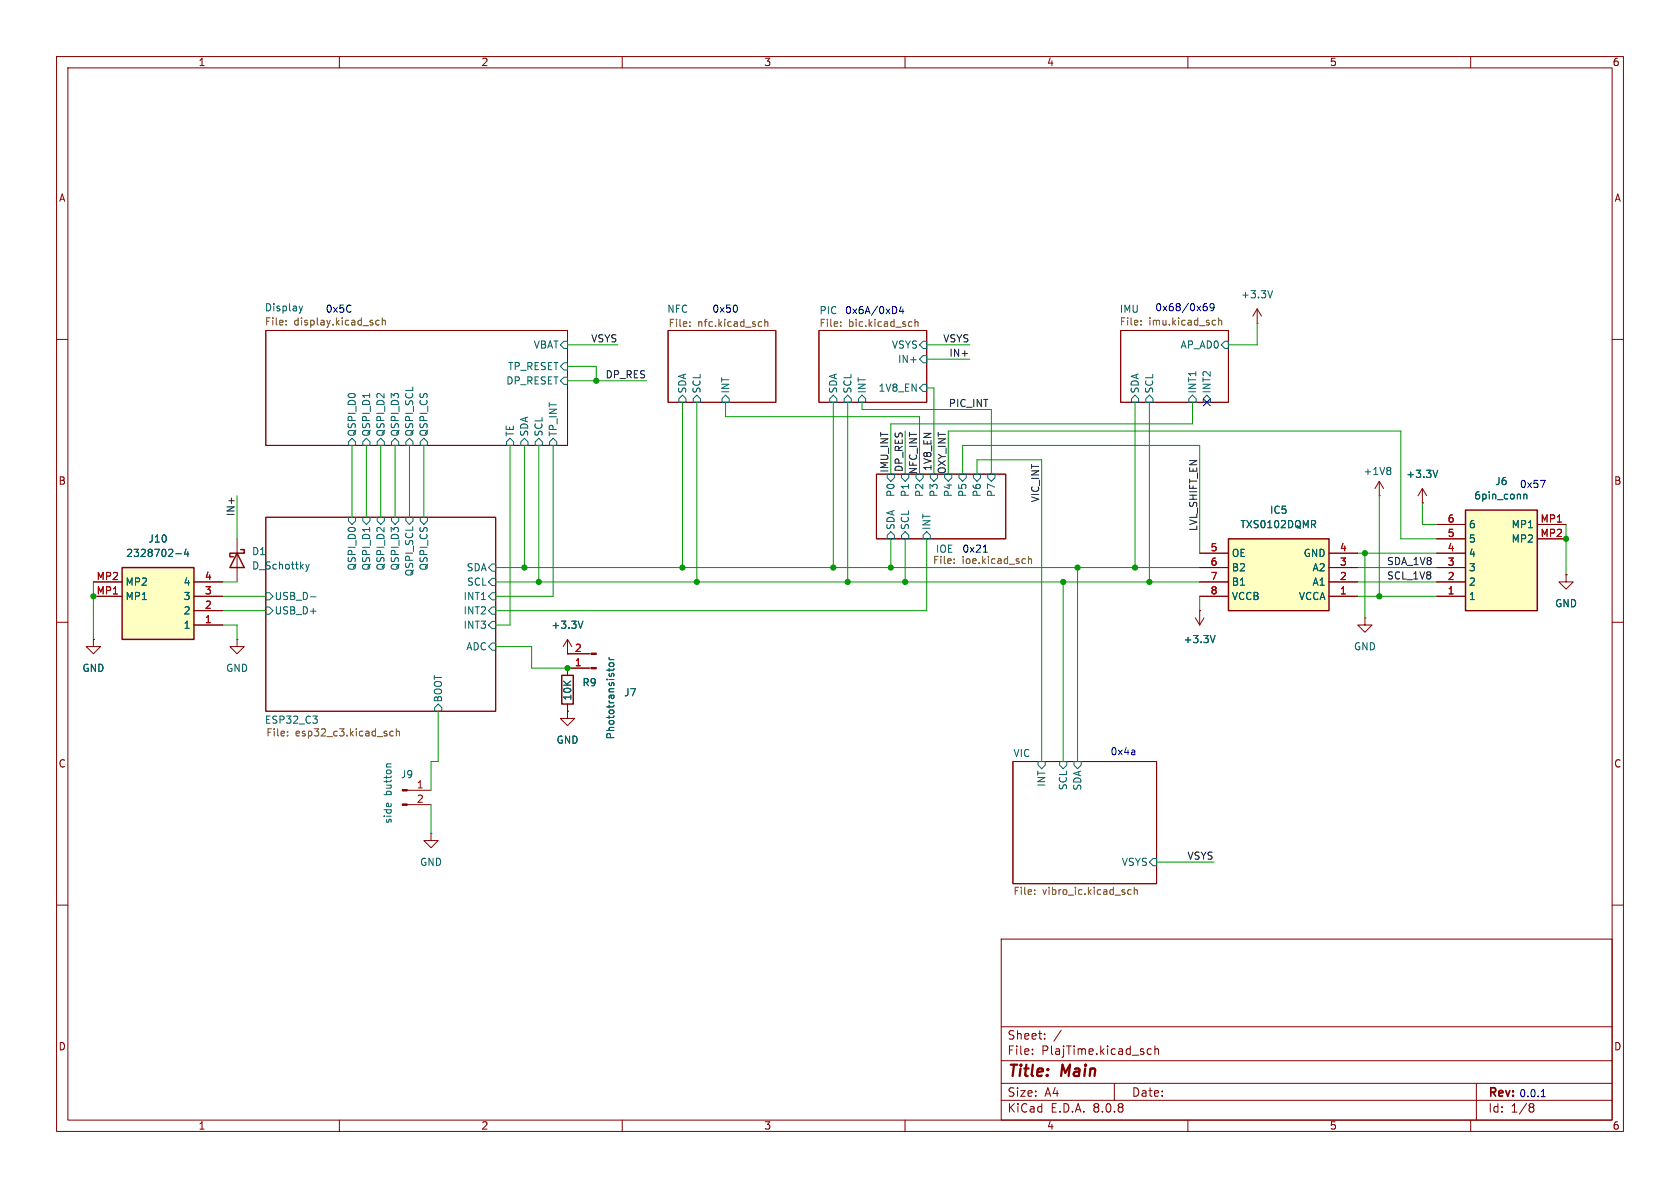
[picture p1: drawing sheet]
<svg xmlns="http://www.w3.org/2000/svg" width="297mm" height="210mm" viewBox="0 0 297 210" stroke-linecap="round" stroke-linejoin="round" font-family="sans-serif">
<g fill="none" stroke="#840000" stroke-width=".18">
<path d="M10 10h277v190h-277zM12 12h273v186h-273zM60 10v2M110 10v2M160 10v2M210 10v2M260 10v2M47 58.4h53.3v20.3h-53.3zM118.1 58.4h19.1v12.7h-19.1zM144.8 58.4h19v12.7h-19zM198.1 58.4h19.1v12.7h-19.1zM222.2 57.2h.1"/>
<path d="M222.2 54.6l-.7 1.3M222.2 54.6v2.6M222.2 54.6l.8 1.3M10 60h2M285 60h2M41.9 95.3v7.6M47 91.4h40.6v34.3h-40.6zM154.9 83.8h22.9v11.5h-22.9zM243.8 87.6h.1M243.8 85.1l-.7 1.3M243.8 85.1v2.5M243.8 85.1l.8 1.3"/>
<path d="M251.5 88.9h.1M251.5 86.4l-.8 1.2M251.5 86.4v2.5M251.5 86.4l.7 1.2M10 110h2M41.9 113v1.3h1.3l-1.3 1.3-1.3-1.3h1.3M41.9 113h.1M100.3 115.6h.1M100.3 113v2.6M100.3 115.6h4.2M100.3 113l-.7 1.3M100.3 113l.8 1.3"/>
<path d="M104.5 118.1h-4.2v1.3M211.3 109.2l.8 1.3M212.1 108h.1M212.1 108v2.5M212.9 109.2l-.8 1.3M241.3 109.2v1.3h1.3l-1.3 1.3-1.3-1.3h1.3M241.3 109.2h.1M285 110h2M100.3 125.7v1.3h1.3l-1.3 1.3-1.2-1.3h1.2M100.3 125.7h.1M100.3 124.5v1.2M179.1 134.6h25.4v21.6h-25.4z"/>
<path d="M10 160h2M177 166h108v32h-108zM285 160h2M60 198v2M110 198v2M160 198v2M177 194.5h108M177 191.5h108M177 187.5h108M177 181.5h108M182.5 186.3v.1M182.5 185.5v.1"/>
<path d="M184.7 183.6v.1M184.7 182.8v.1M187.6 182.1l-1.3 2M197 191.5v3M203.5 185.5l-.4-.1-.3 .3v.4l.2 .2h.5M204.2 185.5l.2-.1 .3 .1 .1 .9M204.2 184.9v1.5M210 198v2M260 198v2M261 191.5v6.5M270.6 195.1l.4 .1 .2 .2-.3 .3M270.6 195.7h.3"/>
<path d="M270.9 195.7l.2 .2 .1 .4-.2 .2-.4 .1"/>
</g>
<g fill="none" stroke="#006464" stroke-width=".18">
<path d="M52.9 54.1l.3 .9M53.2 55l-.1 .3M53.5 54.1l-.3 .9M225 51.4l-.5 1.2M62.2 77.5l.7 .6v.6h-1.3v-.6zM64.8 77.5l.6 .6v.6h-1.3v-.6zM67.3 77.5l.6 .6v.6h-1.2v-.6zM69.8 77.5l.7 .6v.6h-1.3v-.6zM72.4 77.5l.6 .6v.6h-1.2v-.6zM74.9 77.5l.7 .6v.6h-1.3v-.6zM90.2 77.5l.6 .6v.6h-1.3v-.6zM92.7 77.5l.6 .6v.6h-1.2v-.6z"/>
<path d="M95.2 77.5l.7 .6v.6h-1.3v-.6zM97.8 77.5l.6 .6v.6h-1.2v-.6zM99.1 61l.6-.7h.6v1.3h-.6zM99.1 67.3l.6-.6h.6v1.2h-.6zM99.7 64.1h.6v1.3h-.6l-.6-.6zM120.6 69.9l.7 .6v.6h-1.3v-.6zM123.2 69.9l.6 .6v.6h-1.2v-.6zM128.3 69.9l.6 .6v.6h-1.3v-.6zM147.3 69.9l.7 .6v.6h-1.3v-.6zM149.2 70.5l.7-.6 .6 .6v.6h-1.3zM151.8 70.5l.6-.6 .6 .6v.6h-1.2zM163.2 62.9h.6v1.2h-.6l-.6-.6z"/>
<path d="M163.2 60.3h.6v1.3h-.6l-.6-.6zM163.2 67.9h.6v1.3h-.6l-.6-.6zM200.7 69.9l.6 .6v.6h-1.3v-.6zM203.2 69.9l.6 .6v.6h-1.2v-.6zM210.8 69.9l.7 .6v.6h-1.3v-.6zM213.4 69.9l.6 .6v.6h-1.3v-.6zM215.9 61l.6-.7h.7v1.3h-.7zM54.1 99.7l.3 .9M54.7 99.7l-.3 .9M61.6 91.4h1.3v.7l-.7 .6-.6-.6zM64.1 91.4h1.3v.7l-.6 .6-.7-.6zM66.7 91.4h1.2v.7l-.6 .6-.6-.6z"/>
<path d="M69.2 91.4h1.3v.7l-.7 .6-.6-.6zM71.8 91.4h1.2v.7l-.6 .6-.6-.6zM74.3 91.4h1.3v.7l-.7 .6-.6-.6zM87 99.7h.6v1.3h-.6l-.6-.7zM156.8 83.8h1.3v.7l-.6 .6-.7-.6zM157.5 94l.6 .6v.7h-1.3v-.7zM159.4 83.8h1.3v.7l-.7 .6-.6-.6zM160 94l.7 .6v.7h-1.3v-.7zM161.9 83.8h1.3v.7l-.6 .6-.7-.6zM163.2 94.6l.6-.6 .7 .6v.7h-1.3zM164.5 83.8h1.2v.7l-.6 .6-.6-.6zM167 83.8h1.3v.7l-.7 .6-.6-.6z"/>
<path d="M169.5 83.8h1.3v.7l-.6 .6-.7-.6zM172.1 83.8h1.3v.7l-.7 .6-.6-.6zM174.6 83.8h1.3v.7l-.6 .6-.7-.6zM245.6 82.6l.3 .3-.3 .3 .3 .2v.2l-.3 .3M254.2 83.1l-.4 1.3M47 107.3h.6l.7 .7-.7 .6h-.6zM47 104.8h.6l.7 .6-.7 .6h-.6zM54.4 100.6l-.3 .4M54.9 105.5h1M87 104.8h.6v1.2h-.6l-.6-.6zM87 102.2h.6v1.3h-.6l-.6-.6zM87 109.9h.6v1.2h-.6l-.6-.6z"/>
<path d="M87 107.3h.6v1.3h-.6l-.6-.6zM87 113.7h.6v1.2h-.6l-.6-.6zM103.1 109.8l-.5 1.3M107.7 116.2l.2 .4M107.7 118.2v.5M107.7 116.6h.8M107.7 117.3l.6-.1 .2 .1v.3l-.2 .2h-.4l-.2-.2zM108.5 118.2v.1M214.8 112.3l-.4 1.3M55.3 126.6h.8l-.4 .5M56 127.2v.5M77.5 124.5l.6 .6v.6h-1.3v-.6z"/>
<path d="M183.5 134.6h1.3v.7l-.7 .6-.6-.6zM187.3 134.6h1.3v.7l-.6 .6-.7-.6zM189.9 134.6h1.2v.7l-.6 .6-.6-.6zM203.8 151.8h.7v1.2h-.7l-.6-.6z"/>
</g>
<g fill="none" stroke="#725600" stroke-width=".18">
<path d="M50.6 57.3v.2M50.6 56.7v.1M67 56.7l-.3-.1-.3 .3 .2 .5h.4M67.6 56.7l.2-.1 .3 .1v.8M67.6 56.2v1.3M122 57.6v.1M122 56.9v.1M134.5 56.9h.2M134.7 57.7h-.2M135.2 57l.2-.1h.3v.8M135.2 56.4v1.3M148.6 57.6v.1"/>
<path d="M148.6 56.9v.1M161.1 56.9h.1M161.2 57.7h-.1M161.8 56.4v1.3M161.8 57l.1-.1h.3l.1 .8M201.7 57.3v.2M201.7 56.7v.1M214.8 56.6l.1 .1M214.9 57.4l-.1 .1M215.4 56.7l.2-.1 .3 .1 .1 .8M215.4 56.2v1.3M168.7 99.5v.1"/>
<path d="M168.7 98.8v.2M181.8 98.4v1.2M181.8 98.9l.2-.1h.3l.1 .8M50.8 130v.1M50.8 129.3v.1M69.5 129.3h-.3l-.3 .2 .1 .5h.5M70.1 129.4l.2-.1h.3v.8M70.1 128.8v1.3M182.9 158v.1M182.9 157.3v.2M200 157.3h-.4l-.2 .2 .1 .6h.5M200.5 157.4l.2-.1h.3l.1 .8"/>
<path d="M200.5 156.8v1.3"/>
</g>
<path d="M41.9 97.8l1.3 2.5h-2.6zM42.5 97.2h.7v.6h-2.6v.6h.7M99.3 119.4h2v5.1h-2z" fill="none" stroke="#840000" stroke-width=".25"/>
<g fill="#840000" stroke="#840000" stroke-width=".18">
<path d="M104.5 115.4h.9v.3h-.9z"/>
<path d="M104.5 118h.9v.2h-.9z"/>
</g>
<path d="M217.2 95.3h17.7v12.7h-17.7z" fill="#ffffc2"/>
<path d="M217.2 95.3h17.7v12.7h-17.7z" fill="none" stroke="#840000" stroke-width=".25"/>
<path d="M212.1 97.8h5.1M234.9 97.8h5.1M212.1 105.4h5.1M212.1 102.9h5.1M212.1 100.3h5.1M234.9 105.4h5.1M234.9 102.9h5.1M234.9 100.3h5.1M276.9 101.6v1.3h1.2l-1.2 1.2-1.3-1.2h1.3M276.9 101.6h.1" fill="none" stroke="#840000" stroke-width=".18"/>
<path d="M232.2 92.7l.4 .6M232.5 92.1l.1 .2-.1 .3" fill="none" stroke="#006464" stroke-width=".18"/>
<path d="M259.1 90.2h12.7v17.8h-12.7z" fill="#ffffc2"/>
<path d="M259.1 90.2h12.7v17.8h-12.7z" fill="none" stroke="#840000" stroke-width=".25"/>
<path d="M254 97.8h5.1M254 95.3h5.1M254 92.7h5.1M271.8 95.3h5.1M271.8 92.7h5.1M254 105.4h5.1M254 102.9h5.1M254 100.3h5.1" fill="none" stroke="#840000" stroke-width=".18"/>
<path d="M269.4 87.4v.8M269.4 87.5l.2-.1h.3v.8" fill="none" stroke="#006464" stroke-width=".18"/>
<path d="M21.6 100.3h12.7v12.7h-12.7z" fill="#ffffc2"/>
<path d="M21.6 100.3h12.7v12.7h-12.7z" fill="none" stroke="#840000" stroke-width=".25"/>
<g fill="none" stroke="#840000" stroke-width=".18">
<path d="M212.1 97.8h5.1M234.9 97.8h5.1M251.5 88.9h.1M254 97.8h5.1M254 95.3h5.1M254 92.7h5.1M271.8 95.3h5.1M271.8 92.7h5.1M16.5 113v1.3h1.3l-1.3 1.3-1.3-1.3h1.3M16.5 113h.1M16.5 105.4h5.1M16.5 102.9h5.1"/>
<path d="M34.3 110.5h5.1M34.3 108h5.1M34.3 105.4h5.1M34.3 102.9h5.1M100.3 115.6h.1M100.3 115.6h3.8M104.1 118.1h-3.8v1.3M212.1 108h.1M212.1 105.4h5.1M212.1 102.9h5.1M212.1 100.3h5.1M234.9 105.4h5.1"/>
<path d="M234.9 102.9h5.1M234.9 100.3h5.1M254 105.4h5.1M254 102.9h5.1M254 100.3h5.1M276.9 101.6h.1M72 139.7h4.2M100.3 125.7h.1M100.3 124.5v1.2M72 142.2h4.2M76.2 147.3v1.3h1.3l-1.3 1.3-1.3-1.3h1.3M76.2 147.3h.1"/>
</g>
<g fill="none" stroke="#006464" stroke-width=".18">
<path d="M31.1 97.9h1M32.9 97l-.3 .9h.8M33.2 97.5v.9M232.2 92.7l.4 .6M232.5 92.1l.1 .2-.1 .3M254.2 83.1l-.4 1.3M269.4 87.4v.8M269.4 87.5l.2-.1h.3v.8M103.1 109.8l-.5 1.3M107.7 116.2l.2 .4M107.7 118.2v.5M107.7 116.6h.8"/>
<path d="M107.7 117.3l.6-.1 .2 .1v.3l-.2 .2h-.4l-.2-.2zM108.5 118.2v.1M214.8 112.3l-.4 1.3M69.2 135h-.7l-.2 .4"/>
</g>
<g fill="#840000" stroke="#840000" stroke-width=".18">
<path d="M71.1 142.1h.9v.3h-.9z"/>
<path d="M71.1 139.6h.9v.2h-.9z"/>
</g>
<path d="M130.2 54l.2 .4-.2 .7M158.5 54.5v.6M159.3 54.1l-.3 .9h.8M159.6 54.6v.8M212.8 54.2h.4l.2 .2-.1 .5h-.5M213.3 53.7h-.4l-.1 .3M214.6 54.2l-.2 .3h-.3l-.2-.3 .1-.5h.4l.2 .1a.84 .84 0 0 1-.3 1.1h-.3M173.8 97.6h.8M174.1 96.5l.1-.2v1.3M272.3 84.9h.9l-.6 1.3M272.5 193.9h.7M272.6 192.9l.2-.3v1.3" fill="none" stroke="#0000c2" stroke-width=".18"/>
<g fill="none" stroke="#009600" stroke-width=".18">
<path d="M222.2 57.2v3.8h-5M62.2 78.7v12.7M64.8 78.7v12.7M67.3 78.7v12.7M69.8 78.7v12.7M72.4 78.7v12.7M74.9 78.7v12.7M90.2 78.7v31.8h-2.6M92.7 78.7v21.6M95.2 78.7v24.2M97.8 78.7v26.7h-10.2M100.3 64.8h5.1v2.5"/>
<path d="M100.3 67.3h14M100.3 61h8.9M120.6 71.1v29.2M123.2 71.1v31.8M128.3 71.1v2.6h34.3v10.1M147.3 71.1v29.2M149.9 71.1v31.8M152.4 71.1v1.3h22.9v11.4M160 76.2v7.6M163.8 61h7.6M163.8 68.6h1.3v15.2M163.8 63.5h7.6"/>
<path d="M200.7 71.1v29.2M203.2 71.1v31.8M210.8 71.1v3.8h-53.3v8.9M41.9 87.6v7.7M157.5 95.3v5M160 95.3v7.6M163.8 95.3v12.7h-76.2M167.6 83.8v-7.6h80v19.1h6.4M170.2 83.8v-5.1h41.9v19.1M172.7 83.8v-2.5h11.4v53.3M240 97.8h14M241.3 97.8v11.4"/>
<path d="M243.8 87.6v17.8M251.5 88.9v3.8h2.5M276.9 92.7v8.9M16.5 102.9v10.1M39.4 108h7.6M39.4 102.9h2.5M39.4 110.5h2.5v2.5M39.4 105.4h7.6M87.6 100.3h124.5M87.6 114.3h6.4v3.8h6.3M87.6 102.9h124.5M188 102.9v31.7"/>
<path d="M190.5 100.3v34.3M212.1 105.4v2.6M240 100.3h14M240 102.9h14M240 105.4h14M77.5 125.7v8.9h-1.3v5.1M76.2 142.2v5.1M204.5 152.4h10.1"/>
</g>
<path d="M212.8 70.5l1.2 1.2M214 70.5l-1.2 1.2" fill="none" stroke="#000084" stroke-width=".18"/>
<g fill="#009600" stroke="#009600" stroke-width=".18">
<circle cx="16.5" cy="105.4" r=".46"/>
<circle cx="203.2" cy="102.9" r=".46"/>
<circle cx="200.7" cy="100.3" r=".46"/>
<circle cx="241.3" cy="97.8" r=".46"/>
<circle cx="276.9" cy="95.3" r=".46"/>
<circle cx="243.8" cy="105.4" r=".46"/>
<circle cx="149.9" cy="102.9" r=".46"/>
<circle cx="157.5" cy="100.3" r=".46"/>
<circle cx="160" cy="102.9" r=".46"/>
<circle cx="105.4" cy="67.3" r=".46"/>
<circle cx="120.6" cy="100.3" r=".46"/>
<circle cx="123.2" cy="102.9" r=".46"/>
<circle cx="147.3" cy="100.3" r=".46"/>
<circle cx="95.2" cy="102.9" r=".46"/>
<circle cx="92.7" cy="100.3" r=".46"/>
<circle cx="100.3" cy="118.1" r=".46"/>
<circle cx="190.5" cy="100.3" r=".46"/>
<circle cx="188" cy="102.9" r=".46"/>
</g>
<g font-size="2.8" fill="#840000">
<text x="178" y="190.9">Title:</text>
<text x="187.7" y="190.9">Main</text>
</g>
<g font-size="2.1" fill="#840000">
<text x="178" y="184">Sheet:</text>
<text x="178" y="186.7">File:</text>
<text x="184.1" y="186.7">PlajTime.kicad_sch</text>
<text x="178" y="196.9">KiCad</text>
<text x="178" y="194.1">Size:</text>
<text x="184.7" y="194.1">A4</text>
<text x="185.7" y="196.9">E.D.A.</text>
<text x="193.3" y="196.9">8.0.8</text>
<text x="200" y="194.1">Date:</text>
<text x="263" y="194.3">Rev:</text>
<text x="263" y="196.9">Id:</text>
<text x="267.1" y="196.9">1/8</text>
</g>
<g font-size="1.8" fill="#840000">
<text x="35" y="11.9">1</text>
<text x="85" y="11.9">2</text>
<text x="135" y="11.9">3</text>
<text x="185" y="11.9">4</text>
<text x="235" y="11.9">5</text>
<text x="285" y="11.9">6</text>
<text x="10.3" y="35.9">A</text>
<text x="285.3" y="35.9">A</text>
<text x="10.3" y="85.9">B</text>
<text x="285.3" y="85.9">B</text>
<text x="10.3" y="135.9">C</text>
<text x="285.3" y="135.9">C</text>
<text x="10.3" y="185.9">D</text>
<text x="285.3" y="185.9">D</text>
<text x="35" y="199.9">1</text>
<text x="85" y="199.9">2</text>
<text x="135" y="199.9">3</text>
<text x="185" y="199.9">4</text>
<text x="235" y="199.9">5</text>
<text x="285" y="199.9">6</text>
</g>
<g font-size="1.8" fill="#006464">
<text x="219.3" y="52.9">+3.3V</text>
<text x="46.7" y="55.1">Display</text>
<text x="117.9" y="55.4">NFC</text>
<text x="144.8" y="55.6">PIC</text>
<text x="197.9" y="55.4">IMU</text>
<text x="89.7" y="65.6">TP_RESET</text>
<text x="94.3" y="61.8">VBAT</text>
<text x="157.6" y="61.8">VSYS</text>
<text x="158.7" y="64.4">IN+</text>
<text x="208.6" y="61.8">AP_AD0</text>
<text x="89.4" y="68.2">DP_RESET</text>
<text x="121.5" y="69.7" transform="rotate(-90 121.5 69.7)">SDA</text>
<text x="124.1" y="69.7" transform="rotate(-90 124.1 69.7)">SCL</text>
<text x="129.1" y="69.7" transform="rotate(-90 129.1 69.7)">INT</text>
<text x="148.2" y="69.7" transform="rotate(-90 148.2 69.7)">SDA</text>
<text x="150.7" y="69.7" transform="rotate(-90 150.7 69.7)">SCL</text>
<text x="153.3" y="69.7" transform="rotate(-90 153.3 69.7)">INT</text>
<text x="155.2" y="69.4">1V8_EN</text>
<text x="201.5" y="69.7" transform="rotate(-90 201.5 69.7)">SDA</text>
<text x="204.1" y="69.7" transform="rotate(-90 204.1 69.7)">SCL</text>
<text x="211.7" y="69.7" transform="rotate(-90 211.7 69.7)">INT1</text>
<text x="214.2" y="69.7" transform="rotate(-90 214.2 69.7)">INT2</text>
<text x="63.1" y="77.3" transform="rotate(-90 63.1 77.3)">QSPI_D0</text>
<text x="65.6" y="77.3" transform="rotate(-90 65.6 77.3)">QSPI_D1</text>
<text x="68.2" y="77.3" transform="rotate(-90 68.2 77.3)">QSPI_D2</text>
<text x="70.7" y="77.3" transform="rotate(-90 70.7 77.3)">QSPI_D3</text>
<text x="73.3" y="77.3" transform="rotate(-90 73.3 77.3)">QSPI_SCL</text>
<text x="75.8" y="77.3" transform="rotate(-90 75.8 77.3)">QSPI_CS</text>
<text x="91" y="77.3" transform="rotate(-90 91 77.3)">TE</text>
<text x="93.6" y="77.3" transform="rotate(-90 93.6 77.3)">SDA</text>
<text x="96.1" y="77.3" transform="rotate(-90 96.1 77.3)">SCL</text>
<text x="98.7" y="77.3" transform="rotate(-90 98.7 77.3)">TP_INT</text>
<text x="158.3" y="88" transform="rotate(-90 158.3 88)">P0</text>
<text x="160.9" y="88" transform="rotate(-90 160.9 88)">P1</text>
<text x="163.4" y="88" transform="rotate(-90 163.4 88)">P2</text>
<text x="166" y="88" transform="rotate(-90 166 88)">P3</text>
<text x="168.5" y="88" transform="rotate(-90 168.5 88)">P4</text>
<text x="171" y="88" transform="rotate(-90 171 88)">P5</text>
<text x="173.6" y="88" transform="rotate(-90 173.6 88)">P6</text>
<text x="176.1" y="88" transform="rotate(-90 176.1 88)">P7</text>
<text x="240.9" y="84.2">+1V8</text>
<text x="248.5" y="84.7">+3.3V</text>
<text x="260.5" y="88.5">6pin_conn</text>
<text x="264.2" y="86">J6</text>
<text x="158.3" y="93.8" transform="rotate(-90 158.3 93.8)">SDA</text>
<text x="160.9" y="93.8" transform="rotate(-90 160.9 93.8)">SCL</text>
<text x="164.7" y="93.8" transform="rotate(-90 164.7 93.8)">INT</text>
<text x="219.2" y="93.6">TXS0102DQMR</text>
<text x="224.4" y="91">IC5</text>
<text x="259.6" y="93.6">6</text>
<text x="267.1" y="93.6">MP1</text>
<text x="22.2" y="98.7">2328702-4</text>
<text x="26.1" y="96.1">J10</text>
<text x="44.5" y="98.3">D1</text>
<text x="44.5" y="100.9">D_Schottky</text>
<text x="63.1" y="101" transform="rotate(-90 63.1 101)">QSPI_D0</text>
<text x="65.6" y="101" transform="rotate(-90 65.6 101)">QSPI_D1</text>
<text x="68.2" y="101" transform="rotate(-90 68.2 101)">QSPI_D2</text>
<text x="70.7" y="101" transform="rotate(-90 70.7 101)">QSPI_D3</text>
<text x="73.3" y="102" transform="rotate(-90 73.3 102)">QSPI_SCL</text>
<text x="75.8" y="101" transform="rotate(-90 75.8 101)">QSPI_CS</text>
<text x="82.4" y="101.2">SDA</text>
<text x="217.7" y="98.7">OE</text>
<text x="217.7" y="101.2">B2</text>
<text x="230.4" y="98.7">GND</text>
<text x="231.9" y="101.2">A2</text>
<text x="259.6" y="101.2">3</text>
<text x="259.6" y="98.7">4</text>
<text x="259.6" y="96.1">5</text>
<text x="267.1" y="96.1">MP2</text>
<text x="22.1" y="106.3">MP1</text>
<text x="22.1" y="103.7">MP2</text>
<text x="32.4" y="106.3">3</text>
<text x="32.4" y="103.7">4</text>
<text x="48.5" y="106.3">USB_D-</text>
<text x="81.9" y="106.3">INT1</text>
<text x="82.5" y="103.7">SCL</text>
<text x="217.7" y="103.7">B1</text>
<text x="217.7" y="106.3">VCCB</text>
<text x="229.5" y="106.3">VCCA</text>
<text x="231.9" y="103.7">A1</text>
<text x="259.6" y="106.3">1</text>
<text x="259.6" y="103.7">2</text>
<text x="274.8" y="107.5">GND</text>
<text x="32.4" y="111.4">1</text>
<text x="32.4" y="108.8">2</text>
<text x="48.5" y="108.8">USB_D+</text>
<text x="81.9" y="111.4">INT3</text>
<text x="81.9" y="108.8">INT2</text>
<text x="97.4" y="111.4">+3.3V</text>
<text x="209.1" y="113.9">+3.3V</text>
<text x="14.5" y="119">GND</text>
<text x="39.9" y="119">GND</text>
<text x="82.3" y="115.2">ADC</text>
<text x="239.3" y="115.2">GND</text>
<text x="78.3" y="124.3" transform="rotate(-90 78.3 124.3)">BOOT</text>
<text x="101.2" y="123.9" transform="rotate(-90 101.2 123.9)">10K</text>
<text x="102.9" y="121.5">R9</text>
<text x="110.2" y="123.3">J7</text>
<text x="46.7" y="128">ESP32_C3</text>
<text x="98.3" y="131.7">GND</text>
<text x="108.8" y="130.8" transform="rotate(-90 108.8 130.8)">Phototransistor</text>
<text x="70.8" y="137.8">J9</text>
<text x="179.1" y="133.9">VIC</text>
<text x="69.4" y="140.7" transform="rotate(-90 69.4 140.7)">button</text>
<text x="185" y="139.2" transform="rotate(-90 185 139.2)">INT</text>
<text x="188.8" y="139.8" transform="rotate(-90 188.8 139.8)">SCL</text>
<text x="191.4" y="139.9" transform="rotate(-90 191.4 139.9)">SDA</text>
<text x="69.4" y="145.7" transform="rotate(-90 69.4 145.7)">side</text>
<text x="74.2" y="153.3">GND</text>
<text x="198.2" y="153.3">VSYS</text>
</g>
<g font-size="1.8" fill="#725600">
<text x="46.7" y="57.9">File:</text>
<text x="52" y="57.9">display.kicad_sch</text>
<text x="118.1" y="58.1">File:</text>
<text x="123.3" y="58.1">nfc.kicad_sch</text>
<text x="144.8" y="58.1">File:</text>
<text x="150" y="58.1">bic.kicad_sch</text>
<text x="197.9" y="57.9">File:</text>
<text x="203.1" y="57.9">imu.kicad_sch</text>
<text x="164.8" y="100">File:</text>
<text x="165.4" y="97.8">IOE</text>
<text x="170.1" y="100">ioe.kicad_sch</text>
<text x="47" y="130.5">File:</text>
<text x="52.2" y="130.5">esp32_c3.kicad_sch</text>
<text x="179.1" y="158.5">File:</text>
<text x="184.3" y="158.5">vibro_ic.kicad_sch</text>
</g>
<g font-size="1.8" fill="#0000c2">
<text x="57.5" y="55.5">0x5C</text>
<text x="125.8" y="55.5">0x50</text>
<text x="149.3" y="55.7">0x6A/0xD4</text>
<text x="204.1" y="55.2">0x68/0x69</text>
<text x="268.6" y="86.5">0x57</text>
<text x="170" y="97.9">0x21</text>
<text x="196.2" y="133.7">0x4a</text>
<text x="268.5" y="194.2">0.0.1</text>
</g>
<g font-size="1.8" fill="#0f0f0f">
<text x="104.4" y="60.6">VSYS</text>
<text x="166.7" y="60.6">VSYS</text>
<text x="167.7" y="63.2">IN+</text>
<text x="107" y="67">DP_RES</text>
<text x="167.6" y="72">PIC_INT</text>
<text x="157.1" y="83.7" transform="rotate(-90 157.1 83.7)">IMU_INT</text>
<text x="159.7" y="83.5" transform="rotate(-90 159.7 83.5)">DP_RES</text>
<text x="162.2" y="84" transform="rotate(-90 162.2 84)">NFC_INT</text>
<text x="164.8" y="83.4" transform="rotate(-90 164.8 83.4)">1V8_EN</text>
<text x="167.3" y="83.9" transform="rotate(-90 167.3 83.9)">OXY_INT</text>
<text x="183.8" y="88.9" transform="rotate(-90 183.8 88.9)">VIC_INT</text>
<text x="41.6" y="91.3" transform="rotate(-90 41.6 91.3)">IN+</text>
<text x="211.7" y="94" transform="rotate(-90 211.7 94)">LVL_SHIFT_EN</text>
<text x="245.1" y="100">SDA_1V8</text>
<text x="245.1" y="102.5">SCL_1V8</text>
<text x="209.8" y="152.1">VSYS</text>
</g>
<g font-size="1.8" fill="#a90000">
<text x="255.8" y="95">5</text>
<text x="255.8" y="92.5">6</text>
<text x="272.3" y="92.5">MP1</text>
<text x="272.3" y="95">MP2</text>
<text x="213.9" y="97.5">5</text>
<text x="213.9" y="100.1">6</text>
<text x="236.8" y="100.1">3</text>
<text x="236.8" y="97.5">4</text>
<text x="255.8" y="100.1">3</text>
<text x="255.8" y="97.5">4</text>
<text x="17" y="105.2">MP1</text>
<text x="17" y="102.6">MP2</text>
<text x="36.1" y="107.7">2</text>
<text x="36.1" y="105.2">3</text>
<text x="36.1" y="102.6">4</text>
<text x="213.9" y="102.6">7</text>
<text x="213.9" y="105.2">8</text>
<text x="236.8" y="105.2">1</text>
<text x="236.8" y="102.6">2</text>
<text x="255.8" y="105.2">1</text>
<text x="255.8" y="102.6">2</text>
<text x="36.1" y="110.2">1</text>
<text x="101.5" y="117.9">1</text>
<text x="101.5" y="115.3">2</text>
<text x="73.6" y="139.4">1</text>
<text x="73.6" y="142">2</text>
</g>
</svg>
